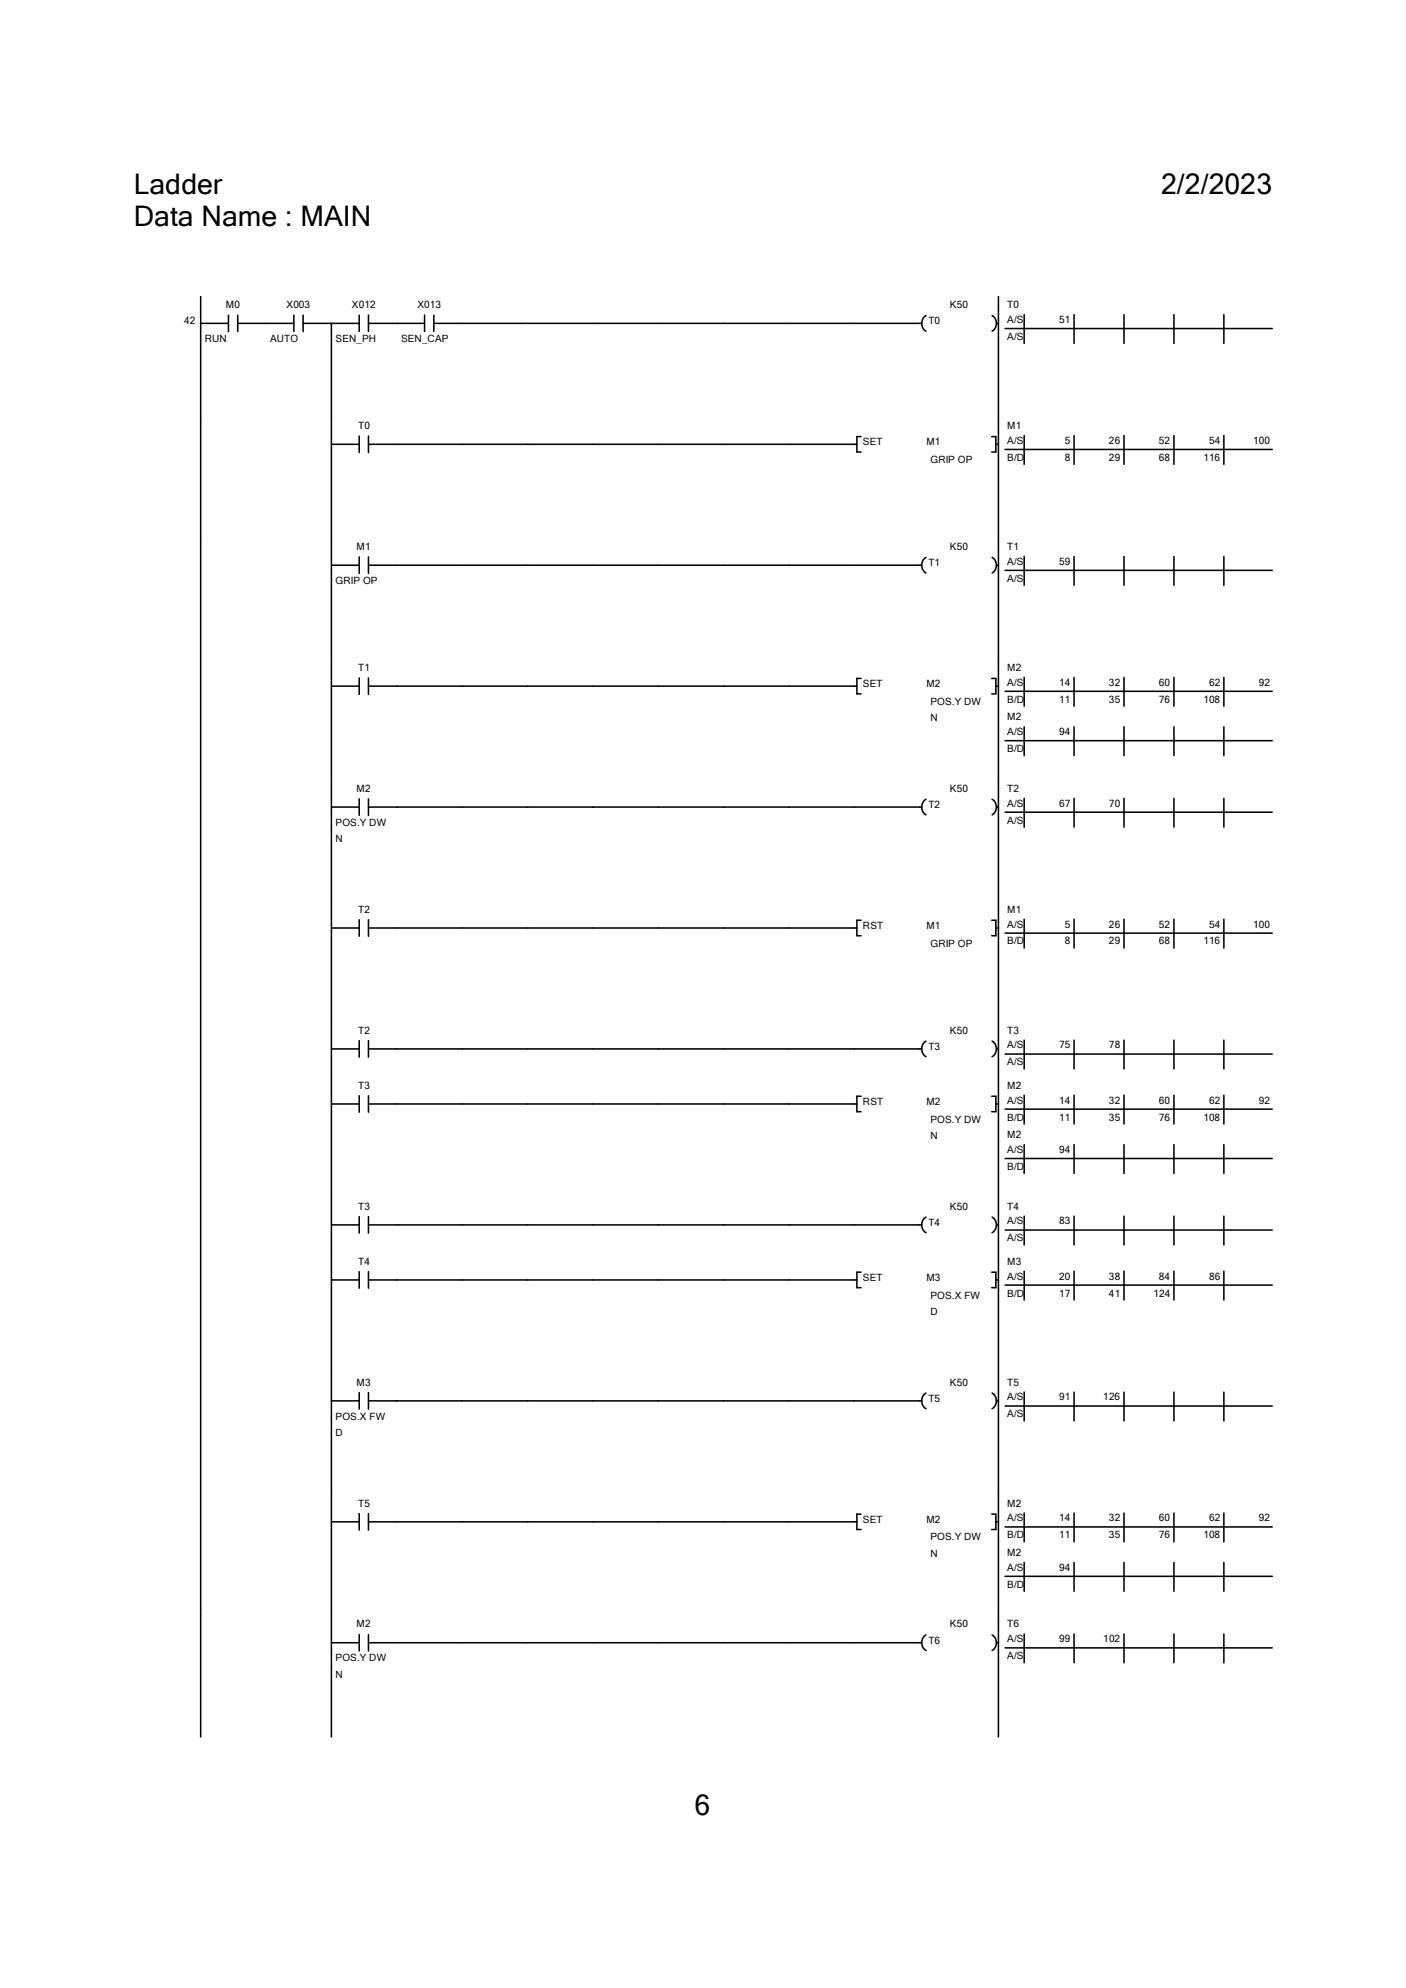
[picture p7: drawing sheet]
<svg xmlns="http://www.w3.org/2000/svg" width="210mm" height="297mm" viewBox="0 0 210 297" stroke-linecap="round" stroke-linejoin="round" font-family="sans-serif">
<path d="M20 44.3h170v218h-170z" fill-rule="evenodd" fill="#fff" stroke="#fff" stroke-width=".23"/>
<g fill="#fff">
<path d="M20 44.3h117.4v18.1h-117.4z" fill-rule="evenodd"/>
<path d="M137.4 44.3h11.7v18.1h-11.7zM27.5 47.1h2.1v1.7h-2.1z" fill-rule="evenodd"/>
</g>
<path d="M33.7 44.6h2.2v1.7h-2.2z" fill="#fff"/>
<path d="M30 48.3h4.1M34.1 47.1v2.4M35.5 48.3h4.2M35.5 47.1v2.4" fill="none" stroke="#000" stroke-width=".23"/>
<path d="M30.6 49.7h3.3v1.7h-3.3z" fill="#fff"/>
<path d="M30 44.3v18.1" fill="none" stroke="#000" stroke-width=".23"/>
<path d="M42.8 44.6h3.6v1.7h-3.6z" fill="#fff"/>
<path d="M39.7 48.3h4.2M43.9 47.1v2.4M45.3 48.3h4.2M45.3 47.1v2.4" fill="none" stroke="#000" stroke-width=".23"/>
<g fill="#fff">
<path d="M40.3 49.7h4.3v1.7h-4.3z"/>
<path d="M52.6 44.6h3.5v1.7h-3.5z"/>
</g>
<path d="M49.5 48.3h4.2M53.7 47.1v2.4M55 48.3h4.3M55 47.1v2.4" fill="none" stroke="#000" stroke-width=".23"/>
<path d="M50.1 49.7h6.1v1.7h-6.1z" fill="#fff"/>
<path d="M49.5 48.3v14.1" fill="none" stroke="#000" stroke-width=".23"/>
<path d="M62.4 44.6h3.5v1.7h-3.5z" fill="#fff"/>
<path d="M59.3 48.3h4.1M63.4 47.1v2.4M64.8 48.3h4.2M64.8 47.1v2.4" fill="none" stroke="#000" stroke-width=".23"/>
<path d="M59.9 49.7h7.1v1.7h-7.1z" fill="#fff"/>
<path d="M69 48.3h68.7M138.3 47.2a1.37 1.37 0 0 0 0 2.3" fill="none" stroke="#000" stroke-width=".23"/>
<g fill="#fff">
<path d="M141.9 44.6h2.7v1.7h-2.7z"/>
<path d="M138.7 47.1h1.8v1.7h-1.8z"/>
</g>
<path d="M148.2 47.2a1.37 1.37 0 0 1 0 2.3M148.8 48.3h.3M149.1 44.3v18.1" fill="none" stroke="#000" stroke-width=".23"/>
<g fill="#fff">
<path d="M150.2 44.3h39.8v7.4h-39.8z"/>
<path d="M150.5 44.6h1.7v1.7h-1.7z"/>
<path d="M150.5 46.9h2.4v1.7h-2.4z"/>
<path d="M158.2 46.9h2.1v1.7h-2.1z"/>
<path d="M150.5 49.4h2.4v1.7h-2.4z"/>
</g>
<path d="M150.1 49.1h39.9M153 47v4.3M160.4 47v4.3M167.9 47v4.3M175.3 47v4.3M182.8 47v4.3" fill="none" stroke="#000" stroke-width=".23"/>
<path d="M20 62.4h129.1v18.1h-129.1z" fill-rule="evenodd" fill="#fff"/>
<path d="M30 62.4v18" fill="none" stroke="#000" stroke-width=".23"/>
<path d="M53.5 62.7h1.8v1.7h-1.8z" fill="#fff"/>
<path d="M49.5 66.4h4.2M49.5 62.4v18M53.7 65.1v2.5M55 66.4h73M55 65.1v2.5M128.6 65.2h-.6v2.3h.6" fill="none" stroke="#000" stroke-width=".23"/>
<g fill="#fff">
<path d="M128.9 65.2h3v1.6h-3z"/>
<path d="M138.4 65.2h2.1v1.6h-2.1z"/>
<path d="M139 67.8h6.3v1.7h-6.3z"/>
</g>
<path d="M148.1 65.2h.7v2.3h-.7M148.8 66.4h.3M149.1 62.4v18" fill="none" stroke="#000" stroke-width=".23"/>
<g fill="#fff">
<path d="M150.2 62.4h39.8v7.4h-39.8z"/>
<path d="M150.5 62.7h2.1v1.7h-2.1z"/>
<path d="M150.5 64.9h2.4v1.7h-2.4z"/>
<path d="M159 64.9h1.3v1.7h-1.3z"/>
<path d="M165.7 64.9h2.1v1.7h-2.1z"/>
<path d="M173.1 64.9h2.1v1.7h-2.1z"/>
<path d="M180.6 64.9h2.1v1.7h-2.1z"/>
<path d="M187.2 64.9h3v1.7h-3z"/>
<path d="M150.5 67.4h2.5v1.7h-2.5z"/>
<path d="M159 67.4h1.3v1.7h-1.3z"/>
<path d="M165.7 67.4h2.1v1.7h-2.1z"/>
<path d="M173.1 67.4h2.1v1.7h-2.1z"/>
<path d="M179.7 67.4h3v1.7h-3z"/>
</g>
<path d="M150.1 67.1h39.9M153 65.1v4.3M160.4 65.1v4.3M167.9 65.1v4.3M175.3 65.1v4.3M182.8 65.1v4.3" fill="none" stroke="#000" stroke-width=".23"/>
<path d="M20 80.5h117.4v18.1h-117.4z" fill-rule="evenodd" fill="#fff"/>
<path d="M137.4 80.5h11.7v18.1h-11.7z" fill="#fff"/>
<path d="M30 80.4v18.1" fill="none" stroke="#000" stroke-width=".23"/>
<path d="M53.3 80.8h2.1v1.7h-2.1z" fill="#fff"/>
<path d="M49.5 84.4h4.2M53.7 83.2v2.5M55 84.4h4.3M55 83.2v2.5" fill="none" stroke="#000" stroke-width=".23"/>
<path d="M50.1 85.8h6.3v1.7h-6.3z" fill="#fff"/>
<path d="M49.5 80.4v18.1M59.3 84.4h78.4M138.3 83.3a1.37 1.37 0 0 0 0 2.3" fill="none" stroke="#000" stroke-width=".23"/>
<g fill="#fff">
<path d="M141.9 80.8h2.7v1.7h-2.7z"/>
<path d="M138.7 83.2h1.8v1.7h-1.8z"/>
</g>
<path d="M148.2 83.3a1.37 1.37 0 0 1 0 2.3M148.8 84.4h.3M149.1 80.4v18.1" fill="none" stroke="#000" stroke-width=".23"/>
<g fill="#fff">
<path d="M150.2 80.4h39.8v7.4h-39.8z"/>
<path d="M150.5 80.8h1.7v1.7h-1.7z"/>
<path d="M150.5 83h2.4v1.7h-2.4z"/>
<path d="M158.2 83h2.1v1.7h-2.1z"/>
<path d="M150.5 85.5h2.4v1.7h-2.4z"/>
</g>
<path d="M150.1 85.2h39.9M153 83.1v4.3M160.4 83.1v4.3M167.9 83.1v4.3M175.3 83.1v4.3M182.8 83.1v4.3" fill="none" stroke="#000" stroke-width=".23"/>
<path d="M20 98.6h129.1v18h-129.1z" fill-rule="evenodd" fill="#fff"/>
<path d="M30 98.5v18.1" fill="none" stroke="#000" stroke-width=".23"/>
<path d="M53.5 98.8h1.8v1.7h-1.8z" fill="#fff"/>
<path d="M49.5 98.5v18.1M49.5 102.5h4.2M53.7 101.3v2.4M55 102.5h73M55 101.3v2.4M128.6 101.4h-.6v2.3h.6" fill="none" stroke="#000" stroke-width=".23"/>
<g fill="#fff">
<path d="M128.9 101.3h3v1.7h-3z"/>
<path d="M138.4 101.3h2.1v1.7h-2.1z"/>
<path d="M139 103.9h7.6v1.7h-7.6z"/>
<path d="M139 106.3h1.1v1.7h-1.1z"/>
</g>
<path d="M149.1 98.5v18.1M148.1 101.4h.7v2.3h-.7M148.8 102.5h.3" fill="none" stroke="#000" stroke-width=".23"/>
<g fill="#fff">
<path d="M150.2 98.5h39.8v14.8h-39.8z"/>
<path d="M150.5 98.8h2.1v1.7h-2.1z"/>
<path d="M150.5 101h2.4v1.7h-2.4z"/>
<path d="M158.2 101h2.1v1.7h-2.1z"/>
<path d="M165.7 101h2.1v1.7h-2.1z"/>
<path d="M173.1 101h2.1v1.7h-2.1z"/>
<path d="M180.6 101h2.1v1.7h-2.1z"/>
<path d="M188 101h2.2v1.7h-2.2z"/>
<path d="M150.5 103.6h2.5v1.7h-2.5z"/>
<path d="M158.2 103.6h2.1v1.7h-2.1z"/>
<path d="M165.7 103.6h2.1v1.7h-2.1z"/>
<path d="M173.1 103.6h2.1v1.7h-2.1z"/>
<path d="M179.7 103.6h3v1.7h-3z"/>
</g>
<path d="M150.1 103.3h39.9M153 101.2v4.3M160.4 101.2v4.3M167.9 101.2v4.3M175.3 101.2v4.3M182.8 101.2v4.3" fill="none" stroke="#000" stroke-width=".23"/>
<g fill="#fff">
<path d="M150.5 106.2h2.1v1.7h-2.1z"/>
<path d="M150.5 108.4h2.4v1.7h-2.4z"/>
<path d="M158.2 108.4h2.1v1.7h-2.1z"/>
<path d="M150.5 111h2.5v1.6h-2.5z"/>
</g>
<path d="M150.1 110.7h39.9M153 108.6v4.3M160.4 108.6v4.3M167.9 108.6v4.3M175.3 108.6v4.3M182.8 108.6v4.3" fill="none" stroke="#000" stroke-width=".23"/>
<path d="M20 116.6h117.4v18.1h-117.4z" fill-rule="evenodd" fill="#fff"/>
<path d="M137.4 116.6h11.7v18.1h-11.7z" fill="#fff"/>
<path d="M30 116.6v18" fill="none" stroke="#000" stroke-width=".23"/>
<path d="M53.3 116.9h2.1v1.7h-2.1z" fill="#fff"/>
<path d="M53.7 119.3v2.5M55 119.3v2.5M49.5 120.6h4.2M55 120.6h4.3" fill="none" stroke="#000" stroke-width=".23"/>
<g fill="#fff">
<path d="M50.1 122h7.6v1.7h-7.6z"/>
<path d="M50.1 124.4h1.1v1.7h-1.1z"/>
</g>
<path d="M49.5 116.6v18M138.3 119.4a1.37 1.37 0 0 0 0 2.3M59.3 120.6h78.4" fill="none" stroke="#000" stroke-width=".23"/>
<g fill="#fff">
<path d="M141.9 116.9h2.7v1.7h-2.7z"/>
<path d="M138.7 119.3h1.8v1.7h-1.8z"/>
</g>
<path d="M148.2 119.4a1.37 1.37 0 0 1 0 2.3M149.1 116.6v18M148.8 120.6h.3" fill="none" stroke="#000" stroke-width=".23"/>
<g fill="#fff">
<path d="M150.2 116.6h39.8v7.4h-39.8z"/>
<path d="M150.5 116.9h1.7v1.7h-1.7z"/>
<path d="M150.5 119.1h2.4v1.7h-2.4z"/>
<path d="M158.2 119.1h2.1v1.7h-2.1z"/>
<path d="M165.7 119.1h2.1v1.7h-2.1z"/>
<path d="M150.5 121.7h2.4v1.7h-2.4z"/>
</g>
<path d="M153 119.3v4.3M160.4 119.3v4.3M167.9 119.3v4.3M175.3 119.3v4.3M182.8 119.3v4.3M150.1 121.3h39.9" fill="none" stroke="#000" stroke-width=".23"/>
<path d="M20 134.7h129.1v18h-129.1z" fill-rule="evenodd" fill="#fff"/>
<path d="M30 134.6v18.1" fill="none" stroke="#000" stroke-width=".23"/>
<path d="M53.5 135h1.8v1.7h-1.8z" fill="#fff"/>
<path d="M49.5 138.6h4.2M49.5 134.6v18.1M53.7 137.4v2.5M55 138.6h73M55 137.4v2.5M128.6 137.5h-.6v2.3h.6" fill="none" stroke="#000" stroke-width=".23"/>
<g fill="#fff">
<path d="M128.9 137.4h3.1v1.7h-3.1z"/>
<path d="M138.4 137.4h2.1v1.7h-2.1z"/>
<path d="M139 140h6.3v1.7h-6.3z"/>
</g>
<path d="M148.1 137.5h.7v2.3h-.7M148.8 138.6h.3M149.1 134.6v18.1" fill="none" stroke="#000" stroke-width=".23"/>
<g fill="#fff">
<path d="M150.2 134.7h39.8v7.3h-39.8z"/>
<path d="M150.5 135h2.1v1.7h-2.1z"/>
<path d="M150.5 137.2h2.4v1.7h-2.4z"/>
<path d="M159 137.2h1.3v1.7h-1.3z"/>
<path d="M165.7 137.2h2.1v1.7h-2.1z"/>
<path d="M173.1 137.2h2.1v1.7h-2.1z"/>
<path d="M180.6 137.2h2.1v1.7h-2.1z"/>
<path d="M187.2 137.2h3v1.7h-3z"/>
<path d="M150.5 139.7h2.5v1.7h-2.5z"/>
<path d="M159 139.7h1.3v1.7h-1.3z"/>
<path d="M165.7 139.7h2.1v1.7h-2.1z"/>
<path d="M173.1 139.7h2.1v1.7h-2.1z"/>
<path d="M179.7 139.7h3v1.7h-3z"/>
</g>
<path d="M150.1 139.4h39.9M153 137.3v4.3M160.4 137.3v4.3M167.9 137.3v4.3M175.3 137.3v4.3M182.8 137.3v4.3" fill="none" stroke="#000" stroke-width=".23"/>
<path d="M20 152.7h117.4v8.3h-117.4z" fill-rule="evenodd" fill="#fff"/>
<path d="M137.4 152.7h11.7v8.3h-11.7z" fill="#fff"/>
<path d="M30 152.7v8.2" fill="none" stroke="#000" stroke-width=".23"/>
<path d="M53.5 153h1.8v1.7h-1.8z" fill="#fff"/>
<path d="M49.5 156.7h4.2M49.5 152.7v8.2M53.7 155.5v2.4M55 156.7h82.7M55 155.5v2.4M138.3 155.6a1.37 1.37 0 0 0 0 2.3" fill="none" stroke="#000" stroke-width=".23"/>
<g fill="#fff">
<path d="M141.9 153h2.7v1.7h-2.7z"/>
<path d="M138.7 155.5h1.8v1.7h-1.8z"/>
</g>
<path d="M148.2 155.6a1.37 1.37 0 0 1 0 2.3M148.8 156.7h.3M149.1 152.7v8.2" fill="none" stroke="#000" stroke-width=".23"/>
<g fill="#fff">
<path d="M150.2 152.7h39.8v7.4h-39.8z"/>
<path d="M150.5 153h1.7v1.7h-1.7z"/>
<path d="M150.5 155.2h2.4v1.7h-2.4z"/>
<path d="M158.2 155.2h2.1v1.7h-2.1z"/>
<path d="M165.7 155.2h2.1v1.7h-2.1z"/>
<path d="M150.5 157.8h2.4v1.7h-2.4z"/>
</g>
<path d="M150.1 157.5h39.9M153 155.4v4.3M160.4 155.4v4.3M167.9 155.4v4.3M175.3 155.4v4.3M182.8 155.4v4.3" fill="none" stroke="#000" stroke-width=".23"/>
<path d="M20 161h129.1v18h-129.1z" fill-rule="evenodd" fill="#fff"/>
<path d="M30 160.9v18.1" fill="none" stroke="#000" stroke-width=".23"/>
<path d="M53.5 161.2h1.8v1.7h-1.8z" fill="#fff"/>
<path d="M49.5 164.9h4.2M49.5 160.9v18.1M53.7 163.7v2.5M55 164.9h73M55 163.7v2.5M128.6 163.8h-.6v2.3h.6" fill="none" stroke="#000" stroke-width=".23"/>
<g fill="#fff">
<path d="M128.9 163.7h3.1v1.7h-3.1z"/>
<path d="M138.4 163.7h2.1v1.7h-2.1z"/>
<path d="M139 166.3h7.6v1.7h-7.6z"/>
<path d="M139 168.8h1.1v1.7h-1.1z"/>
</g>
<path d="M148.1 163.8h.7v2.3h-.7M148.8 164.9h.3M149.1 160.9v18.1" fill="none" stroke="#000" stroke-width=".23"/>
<g fill="#fff">
<path d="M150.2 161h39.8v14.7h-39.8z"/>
<path d="M150.5 161.2h2.1v1.7h-2.1z"/>
<path d="M150.5 163.5h2.4v1.7h-2.4z"/>
<path d="M158.2 163.5h2.1v1.7h-2.1z"/>
<path d="M165.7 163.5h2.1v1.7h-2.1z"/>
<path d="M173.1 163.5h2.1v1.7h-2.1z"/>
<path d="M180.6 163.5h2.1v1.7h-2.1z"/>
<path d="M188 163.5h2.2v1.7h-2.2z"/>
<path d="M150.5 166h2.5v1.7h-2.5z"/>
<path d="M158.2 166h2.1v1.7h-2.1z"/>
<path d="M165.7 166h2.1v1.7h-2.1z"/>
<path d="M173.1 166h2.1v1.7h-2.1z"/>
<path d="M179.7 166h3v1.7h-3z"/>
</g>
<path d="M150.1 165.7h39.9M153 163.6v4.3M160.4 163.6v4.3M167.9 163.6v4.3M175.3 163.6v4.3M182.8 163.6v4.3" fill="none" stroke="#000" stroke-width=".23"/>
<g fill="#fff">
<path d="M150.5 168.6h2.1v1.7h-2.1z"/>
<path d="M150.5 170.9h2.4v1.7h-2.4z"/>
<path d="M158.2 170.9h2.1v1.7h-2.1z"/>
<path d="M150.5 173.4h2.5v1.7h-2.5z"/>
</g>
<path d="M150.1 173.1h39.9M153 171v4.3M160.4 171v4.3M167.9 171v4.3M175.3 171v4.3M182.8 171v4.3" fill="none" stroke="#000" stroke-width=".23"/>
<path d="M20 179h117.4v8.2h-117.4z" fill-rule="evenodd" fill="#fff"/>
<path d="M137.4 179h11.7v8.2h-11.7z" fill="#fff"/>
<path d="M30 179v8.2" fill="none" stroke="#000" stroke-width=".23"/>
<path d="M53.5 179.3h1.8v1.7h-1.8z" fill="#fff"/>
<path d="M49.5 179v8.2M49.5 183h4.2M53.7 181.8v2.4M55 183h82.7M55 181.8v2.4M138.3 181.8a1.37 1.37 0 0 0 0 2.4" fill="none" stroke="#000" stroke-width=".23"/>
<g fill="#fff">
<path d="M141.9 179.3h2.7v1.7h-2.7z"/>
<path d="M138.7 181.8h1.8v1.7h-1.8z"/>
</g>
<path d="M149.1 179v8.2M148.2 181.8a1.37 1.37 0 0 1 0 2.4M148.8 183h.3" fill="none" stroke="#000" stroke-width=".23"/>
<g fill="#fff">
<path d="M150.2 179h39.8v7.4h-39.8z"/>
<path d="M150.5 179.3h1.7v1.7h-1.7z"/>
<path d="M150.5 181.5h2.4v1.7h-2.4z"/>
<path d="M158.2 181.5h2.1v1.7h-2.1z"/>
<path d="M150.5 184.1h2.4v1.7h-2.4z"/>
</g>
<path d="M150.1 183.8h39.9M153 181.7v4.3M160.4 181.7v4.3M167.9 181.7v4.3M175.3 181.7v4.3M182.8 181.7v4.3" fill="none" stroke="#000" stroke-width=".23"/>
<path d="M20 187.2h129.1v18.1h-129.1z" fill-rule="evenodd" fill="#fff"/>
<path d="M30 187.2v18.1" fill="none" stroke="#000" stroke-width=".23"/>
<path d="M53.5 187.5h1.8v1.7h-1.8z" fill="#fff"/>
<path d="M49.5 191.2h4.2M49.5 187.2v18.1M53.7 190v2.5M55 191.2h73M55 190v2.5M128.6 190.1h-.6v2.3h.6" fill="none" stroke="#000" stroke-width=".23"/>
<g fill="#fff">
<path d="M128.9 190h3v1.7h-3z"/>
<path d="M138.4 190h2.1v1.7h-2.1z"/>
<path d="M139 192.6h7.4v1.7h-7.4z"/>
<path d="M139 195.1h1.1v1.7h-1.1z"/>
</g>
<path d="M148.1 190.1h.7v2.3h-.7M148.8 191.2h.3M149.1 187.2v18.1" fill="none" stroke="#000" stroke-width=".23"/>
<g fill="#fff">
<path d="M150.2 187.2h39.8v7.4h-39.8z"/>
<path d="M150.5 187.5h2.1v1.7h-2.1z"/>
<path d="M150.5 189.8h2.4v1.7h-2.4z"/>
<path d="M158.2 189.8h2.1v1.7h-2.1z"/>
<path d="M165.7 189.8h2.1v1.7h-2.1z"/>
<path d="M173.1 189.8h2.1v1.7h-2.1z"/>
<path d="M180.6 189.8h2.1v1.7h-2.1z"/>
<path d="M150.5 192.3h2.5v1.7h-2.5z"/>
<path d="M158.2 192.3h2.1v1.7h-2.1z"/>
<path d="M165.7 192.3h2.1v1.7h-2.1z"/>
<path d="M172.3 192.3h3v1.7h-3z"/>
</g>
<path d="M150.1 192h39.9M153 189.9v4.3M160.4 189.9v4.3M167.9 189.9v4.3M175.3 189.9v4.3M182.8 189.9v4.3" fill="none" stroke="#000" stroke-width=".23"/>
<path d="M20 205.3h117.4v18.1h-117.4z" fill-rule="evenodd" fill="#fff"/>
<path d="M137.4 205.3h11.7v18.1h-11.7z" fill="#fff"/>
<path d="M30 205.3v18.1" fill="none" stroke="#000" stroke-width=".23"/>
<path d="M53.3 205.6h2.1v1.7h-2.1z" fill="#fff"/>
<path d="M49.5 209.3h4.2M53.7 208.1v2.4M55 209.3h4.3M55 208.1v2.4" fill="none" stroke="#000" stroke-width=".23"/>
<g fill="#fff">
<path d="M50.1 210.7h7.5v1.7h-7.5z"/>
<path d="M50.1 213.1h1.1v1.7h-1.1z"/>
</g>
<path d="M49.5 205.3v18.1M59.3 209.3h78.4M138.3 208.1a1.37 1.37 0 0 0 0 2.4" fill="none" stroke="#000" stroke-width=".23"/>
<g fill="#fff">
<path d="M141.9 205.6h2.7v1.7h-2.7z"/>
<path d="M138.7 208.1h1.8v1.7h-1.8z"/>
</g>
<path d="M148.2 208.1a1.37 1.37 0 0 1 0 2.4M148.8 209.3h.3M149.1 205.3v18.1" fill="none" stroke="#000" stroke-width=".23"/>
<g fill="#fff">
<path d="M150.2 205.3h39.8v7.4h-39.8z"/>
<path d="M150.5 205.6h1.7v1.7h-1.7z"/>
<path d="M150.5 207.8h2.4v1.7h-2.4z"/>
<path d="M158.2 207.8h2.1v1.7h-2.1z"/>
<path d="M164.8 207.8h3v1.7h-3z"/>
<path d="M150.5 210.4h2.4v1.6h-2.4z"/>
</g>
<path d="M150.1 210.1h39.9M153 208v4.3M160.4 208v4.3M167.9 208v4.3M175.3 208v4.3M182.8 208v4.3" fill="none" stroke="#000" stroke-width=".23"/>
<path d="M20 223.4h129.1v18.1h-129.1z" fill-rule="evenodd" fill="#fff"/>
<path d="M30 223.4v18" fill="none" stroke="#000" stroke-width=".23"/>
<path d="M53.5 223.7h1.8v1.7h-1.8z" fill="#fff"/>
<path d="M49.5 227.4h4.2M49.5 223.4v18M53.7 226.1v2.5M55 227.4h73M55 226.1v2.5M128.6 226.2h-.6v2.3h.6" fill="none" stroke="#000" stroke-width=".23"/>
<g fill="#fff">
<path d="M128.9 226.1h3v1.7h-3z"/>
<path d="M138.4 226.1h2.1v1.7h-2.1z"/>
<path d="M139 228.7h7.6v1.7h-7.6z"/>
<path d="M139 231.2h1.1v1.7h-1.1z"/>
</g>
<path d="M148.1 226.2h.7v2.3h-.7M148.8 227.4h.3M149.1 223.4v18" fill="none" stroke="#000" stroke-width=".23"/>
<g fill="#fff">
<path d="M150.2 223.4h39.8v14.7h-39.8z"/>
<path d="M150.5 223.7h2.1v1.7h-2.1z"/>
<path d="M150.5 225.9h2.4v1.7h-2.4z"/>
<path d="M158.2 225.9h2.1v1.7h-2.1z"/>
<path d="M165.7 225.9h2.1v1.7h-2.1z"/>
<path d="M173.1 225.9h2.1v1.7h-2.1z"/>
<path d="M180.6 225.9h2.1v1.7h-2.1z"/>
<path d="M188 225.9h2.2v1.7h-2.2z"/>
<path d="M150.5 228.4h2.5v1.7h-2.5z"/>
<path d="M158.2 228.4h2.1v1.7h-2.1z"/>
<path d="M165.7 228.4h2.1v1.7h-2.1z"/>
<path d="M173.1 228.4h2.1v1.7h-2.1z"/>
<path d="M179.7 228.4h3v1.7h-3z"/>
</g>
<path d="M150.1 228.1h39.9M153 226.1v4.3M160.4 226.1v4.3M167.9 226.1v4.3M175.3 226.1v4.3M182.8 226.1v4.3" fill="none" stroke="#000" stroke-width=".23"/>
<g fill="#fff">
<path d="M150.5 231.1h2.1v1.6h-2.1z"/>
<path d="M150.5 233.3h2.4v1.7h-2.4z"/>
<path d="M158.2 233.3h2.1v1.7h-2.1z"/>
<path d="M150.5 235.8h2.5v1.7h-2.5z"/>
</g>
<path d="M150.1 235.5h39.9M153 233.4v4.3M160.4 233.4v4.3M167.9 233.4v4.3M175.3 233.4v4.3M182.8 233.4v4.3" fill="none" stroke="#000" stroke-width=".23"/>
<path d="M20 241.5h117.4v18h-117.4z" fill-rule="evenodd" fill="#fff"/>
<path d="M137.4 241.5h11.7v18h-11.7z" fill="#fff"/>
<path d="M30 241.4v18.1" fill="none" stroke="#000" stroke-width=".23"/>
<path d="M53.3 241.7h2.1v1.7h-2.1z" fill="#fff"/>
<path d="M49.5 245.4h4.2M53.7 244.2v2.5M55 245.4h4.3M55 244.2v2.5" fill="none" stroke="#000" stroke-width=".23"/>
<g fill="#fff">
<path d="M50.1 246.8h7.6v1.7h-7.6z"/>
<path d="M50.1 249.3h1.1v1.7h-1.1z"/>
</g>
<path d="M49.5 241.4v18.1M59.3 245.4h78.4M138.3 244.3a1.37 1.37 0 0 0 0 2.3" fill="none" stroke="#000" stroke-width=".23"/>
<g fill="#fff">
<path d="M141.9 241.7h2.7v1.7h-2.7z"/>
<path d="M138.7 244.2h1.8v1.7h-1.8z"/>
</g>
<path d="M148.2 244.3a1.37 1.37 0 0 1 0 2.3M148.8 245.4h.3M149.1 241.4v18.1" fill="none" stroke="#000" stroke-width=".23"/>
<g fill="#fff">
<path d="M150.2 241.4h39.8v7.4h-39.8z"/>
<path d="M150.5 241.7h1.7v1.7h-1.7z"/>
<path d="M150.5 244h2.4v1.7h-2.4z"/>
<path d="M158.2 244h2.1v1.7h-2.1z"/>
<path d="M164.8 244h3v1.7h-3z"/>
<path d="M150.5 246.5h2.4v1.7h-2.4z"/>
</g>
<path d="M150.1 246.2h39.9M153 244.1v4.3M160.4 244.1v4.3M167.9 244.1v4.3M175.3 244.1v4.3M182.8 244.1v4.3" fill="none" stroke="#000" stroke-width=".23"/>
<g fill="#fff">
<path d="M20 25h13.2v4.8h-13.2z"/>
<path d="M173.4 25h16.6v4.8h-16.6z"/>
<path d="M20 29.8h35.5v4.7h-35.5z"/>
<path d="M103.8 267.3h2.3v4.7h-2.3z"/>
</g>
<g font-size="4.2">
<text x="20" y="28.9">Ladder</text>
<text x="173.4" y="28.9">2/2/2023</text>
<text x="20" y="33.7">Data Name : MAIN</text>
<text x="103.8" y="271.1">6</text>
</g>
<g font-size="1.5">
<text x="33.7" y="46">M0</text>
<text x="42.8" y="46">X003</text>
<text x="52.6" y="46">X012</text>
<text x="62.4" y="46">X013</text>
<text x="141.9" y="46">K50</text>
<text x="150.5" y="46">T0</text>
<text x="27.5" y="48.5">42</text>
<text x="30.6" y="51.1">RUN</text>
<text x="40.3" y="51.1">AUTO</text>
<text x="50.1" y="51.1">SEN_PH</text>
<text x="59.9" y="51.1">SEN_CAP</text>
<text x="138.7" y="48.5">T0</text>
<text x="150.5" y="48.3">A/S</text>
<text x="150.5" y="50.8">A/S</text>
<text x="158.2" y="48.3">51</text>
<text x="53.5" y="64.1">T0</text>
<text x="150.5" y="64.1">M1</text>
<text x="128.9" y="66.5">SET</text>
<text x="138.4" y="66.5">M1</text>
<text x="139" y="69.2">GRIP OP</text>
<text x="150.5" y="66.3">A/S</text>
<text x="150.5" y="68.8">B/D</text>
<text x="159" y="66.3">5</text>
<text x="159" y="68.8">8</text>
<text x="165.7" y="66.3">26</text>
<text x="165.7" y="68.8">29</text>
<text x="173.1" y="66.3">52</text>
<text x="173.1" y="68.8">68</text>
<text x="179.7" y="68.8">116</text>
<text x="180.6" y="66.3">54</text>
<text x="187.2" y="66.3">100</text>
<text x="53.3" y="82.2">M1</text>
<text x="141.9" y="82.2">K50</text>
<text x="150.5" y="82.2">T1</text>
<text x="50.1" y="87.2">GRIP OP</text>
<text x="138.7" y="84.6">T1</text>
<text x="150.5" y="84.4">A/S</text>
<text x="150.5" y="86.9">A/S</text>
<text x="158.2" y="84.4">59</text>
<text x="53.5" y="100.2">T1</text>
<text x="150.5" y="100.2">M2</text>
<text x="128.9" y="102.7">SET</text>
<text x="138.4" y="102.7">M2</text>
<text x="139" y="105.3">POS.Y DW</text>
<text x="139" y="107.7">N</text>
<text x="150.5" y="102.4">A/S</text>
<text x="150.5" y="105">B/D</text>
<text x="150.5" y="107.6">M2</text>
<text x="158.2" y="102.4">14</text>
<text x="158.2" y="105">11</text>
<text x="165.7" y="102.4">32</text>
<text x="165.7" y="105">35</text>
<text x="173.1" y="102.4">60</text>
<text x="173.1" y="105">76</text>
<text x="179.7" y="105">108</text>
<text x="180.6" y="102.4">62</text>
<text x="188" y="102.4">92</text>
<text x="150.5" y="109.8">A/S</text>
<text x="150.5" y="112.4">B/D</text>
<text x="158.2" y="109.8">94</text>
<text x="53.3" y="118.3">M2</text>
<text x="141.9" y="118.3">K50</text>
<text x="150.5" y="118.3">T2</text>
<text x="50.1" y="123.4">POS.Y DW</text>
<text x="50.1" y="125.8">N</text>
<text x="138.7" y="120.7">T2</text>
<text x="150.5" y="120.5">A/S</text>
<text x="150.5" y="123.1">A/S</text>
<text x="158.2" y="120.5">67</text>
<text x="165.7" y="120.5">70</text>
<text x="53.5" y="136.4">T2</text>
<text x="150.5" y="136.4">M1</text>
<text x="128.9" y="138.8">RST</text>
<text x="138.4" y="138.8">M1</text>
<text x="139" y="141.4">GRIP OP</text>
<text x="150.5" y="138.6">A/S</text>
<text x="150.5" y="141.1">B/D</text>
<text x="159" y="138.6">5</text>
<text x="159" y="141.1">8</text>
<text x="165.7" y="138.6">26</text>
<text x="165.7" y="141.1">29</text>
<text x="173.1" y="138.6">52</text>
<text x="173.1" y="141.1">68</text>
<text x="179.7" y="141.1">116</text>
<text x="180.6" y="138.6">54</text>
<text x="187.2" y="138.6">100</text>
<text x="53.5" y="154.4">T2</text>
<text x="141.9" y="154.4">K50</text>
<text x="150.5" y="154.4">T3</text>
<text x="138.7" y="156.9">T3</text>
<text x="150.5" y="156.6">A/S</text>
<text x="150.5" y="159.2">A/S</text>
<text x="158.2" y="156.6">75</text>
<text x="165.7" y="156.6">78</text>
<text x="53.5" y="162.6">T3</text>
<text x="128.9" y="165.1">RST</text>
<text x="138.4" y="165.1">M2</text>
<text x="139" y="167.7">POS.Y DW</text>
<text x="150.5" y="162.6">M2</text>
<text x="150.5" y="164.9">A/S</text>
<text x="150.5" y="167.4">B/D</text>
<text x="158.2" y="164.9">14</text>
<text x="158.2" y="167.4">11</text>
<text x="165.7" y="164.9">32</text>
<text x="165.7" y="167.4">35</text>
<text x="173.1" y="164.9">60</text>
<text x="173.1" y="167.4">76</text>
<text x="179.7" y="167.4">108</text>
<text x="180.6" y="164.9">62</text>
<text x="188" y="164.9">92</text>
<text x="139" y="170.2">N</text>
<text x="150.5" y="170">M2</text>
<text x="150.5" y="172.3">A/S</text>
<text x="158.2" y="172.3">94</text>
<text x="150.5" y="174.8">B/D</text>
<text x="53.5" y="180.7">T3</text>
<text x="138.7" y="183.2">T4</text>
<text x="141.9" y="180.7">K50</text>
<text x="150.5" y="180.7">T4</text>
<text x="150.5" y="182.9">A/S</text>
<text x="150.5" y="185.5">A/S</text>
<text x="158.2" y="182.9">83</text>
<text x="53.5" y="188.9">T4</text>
<text x="128.9" y="191.4">SET</text>
<text x="138.4" y="191.4">M3</text>
<text x="150.5" y="188.9">M3</text>
<text x="150.5" y="191.2">A/S</text>
<text x="158.2" y="191.2">20</text>
<text x="165.7" y="191.2">38</text>
<text x="173.1" y="191.2">84</text>
<text x="180.6" y="191.2">86</text>
<text x="139" y="194">POS.X FW</text>
<text x="139" y="196.5">D</text>
<text x="150.5" y="193.7">B/D</text>
<text x="158.2" y="193.7">17</text>
<text x="165.7" y="193.7">41</text>
<text x="172.3" y="193.7">124</text>
<text x="53.3" y="207">M3</text>
<text x="138.7" y="209.5">T5</text>
<text x="141.9" y="207">K50</text>
<text x="150.5" y="207">T5</text>
<text x="150.5" y="209.2">A/S</text>
<text x="158.2" y="209.2">91</text>
<text x="164.8" y="209.2">126</text>
<text x="50.1" y="212.1">POS.X FW</text>
<text x="50.1" y="214.5">D</text>
<text x="150.5" y="211.8">A/S</text>
<text x="53.5" y="225.1">T5</text>
<text x="128.9" y="227.5">SET</text>
<text x="138.4" y="227.5">M2</text>
<text x="150.5" y="225.1">M2</text>
<text x="150.5" y="227.3">A/S</text>
<text x="158.2" y="227.3">14</text>
<text x="165.7" y="227.3">32</text>
<text x="173.1" y="227.3">60</text>
<text x="180.6" y="227.3">62</text>
<text x="188" y="227.3">92</text>
<text x="139" y="230.1">POS.Y DW</text>
<text x="139" y="232.6">N</text>
<text x="150.5" y="229.8">B/D</text>
<text x="150.5" y="232.5">M2</text>
<text x="158.2" y="229.8">11</text>
<text x="165.7" y="229.8">35</text>
<text x="173.1" y="229.8">76</text>
<text x="179.7" y="229.8">108</text>
<text x="150.5" y="234.7">A/S</text>
<text x="150.5" y="237.2">B/D</text>
<text x="158.2" y="234.7">94</text>
<text x="53.3" y="243.1">M2</text>
<text x="138.7" y="245.6">T6</text>
<text x="141.9" y="243.1">K50</text>
<text x="150.5" y="243.1">T6</text>
<text x="150.5" y="245.4">A/S</text>
<text x="158.2" y="245.4">99</text>
<text x="164.8" y="245.4">102</text>
<text x="50.1" y="248.2">POS.Y DW</text>
<text x="50.1" y="250.7">N</text>
<text x="150.5" y="247.9">A/S</text>
</g>
</svg>
